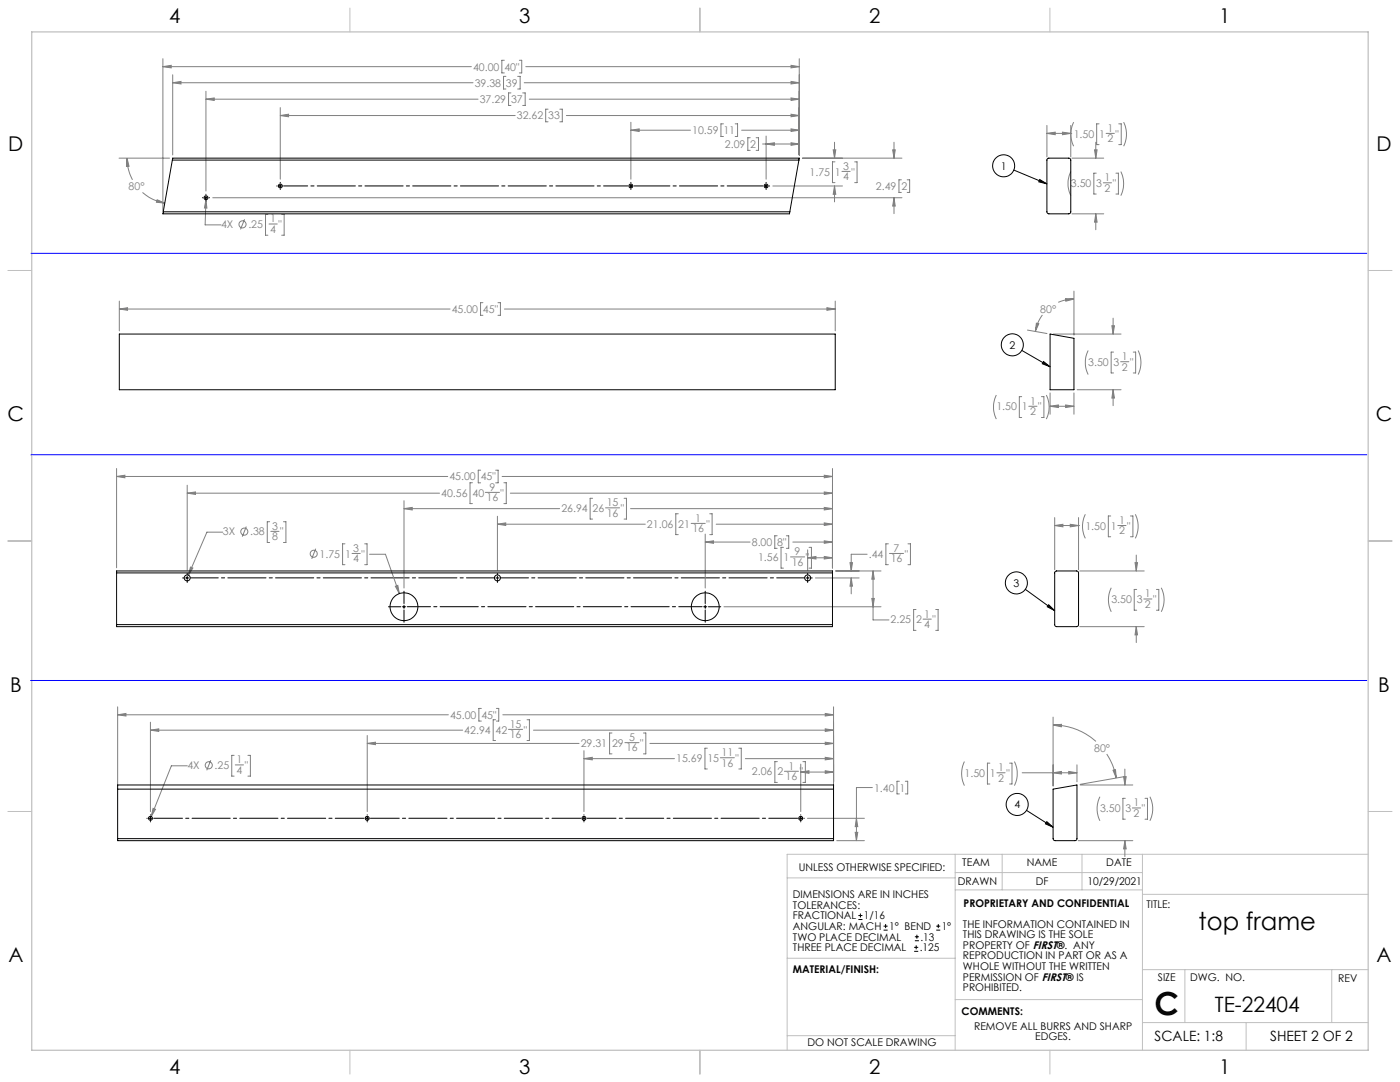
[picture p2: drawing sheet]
<svg xmlns="http://www.w3.org/2000/svg" width="559mm" height="432mm" viewBox="0 0 559 432" stroke-linecap="round" stroke-linejoin="round" font-family="sans-serif">
<g fill="none" stroke="#808080" stroke-width=".4">
<path d="M65 23.4v60.7M65 26.6h123.1M65 26.6l3.3-.5v1zM68.9 29.8v32M68.9 33h119.9M68.9 33l3.3-.5v1zM82.2 36.4v39.8M82.2 39.6h108.6M82.2 39.6l3.3-.5v1zM201.3 24.1h-1v5h1M201.9 30.5h-.9v5h.9M203.9 37.1h-.9v5h.9"/>
<path d="M206.6 30.5h1v5h-1M207.3 24.1h.9v5h-.9M208.6 37.1h1v5h-1M209.2 33h109.8M209.9 26.6h109.1M211.2 39.6h107.8M315.7 39.1l3.3 .5-3.3 .5zM315.7 26.1l3.3 .5-3.3 .5zM315.7 32.5l3.3 .5-3.3 .5zM319 23.4v38.4M111.9 42.9v28.6M111.9 46.1h93.7"/>
<path d="M111.9 46.1l3.3-.5v1zM218.8 43.6h-1v5h1M223.4 43.6h1v5h-1M226.1 46.1h92.9M251.8 48.8v22.7M251.8 52h23.8M251.8 52l3.3-.6v1.1zM288.7 49.4h-.9v5.1h.9M293.4 49.4h1v5.1h-1M296 52h23M299.4 55h-.9v5h.9M301.8 55h1v5h-1"/>
<path d="M304.4 57.5h14.6M305.8 57.5l3.3-.5v1zM305.8 54.3v17.2M315.7 57l3.3 .5-3.3 .5zM315.7 51.4l3.3 .6-3.3 .5zM315.7 45.6l3.3 .5-3.3 .5zM332.6 59.8h1l-.5 3.3zM333.1 56.8v6.3M356.3 59.8h1l-.5 3.3zM356.8 56.8v6.3M417.9 53.2h9.5M417.9 50.1v12.5"/>
<path d="M417.9 53.2l3.3-.5v1.1zM424.1 52.7l3.3 .5-3.3 .6zM427.4 53.2h.1M427.4 50.1v12.5M428.6 48.8a10.7 10.7 0 0 0 0 9.5M436.9 59.8h1l-.5 3.3zM437.4 56.8v6.3M438.7 49.4h-1v8.3h1M441.5 53.2h3.3M446.5 49.4h1v8.3h-1M448.5 48.8a10.7 10.7 0 0 1 0 9.5M47.5 63.1h20.2"/>
<path d="M50.7 63.1l.8 3.3h-1zM50.7 63.1l.6 4.5 1.6 4.2M56.9 76.8a18.2 18.2 0 0 0 8.9 4.3M62.7 79.7l3.1 1.4-3.4-.4zM82.2 79.7l-.3 10h6.3M82.2 79.7l.4 3.3h-1zM84.9 78.9h275.1M308.5 74.2h27.8M320.3 63.1h39.7M333.1 74.2v6.4M333.1 74.2l.5 3.3h-1zM333.3 64.6h-1v8.3h1"/>
<path d="M336.1 68.4h3.2M341.1 64.6h1v8.3h-1M356.8 78.9v6.4M356.8 78.9l.5 3.3h-1zM359.8 71.8h-1v5h1M362.1 71.8h1v5h-1M427.4 68.5a10.7 10.7 0 0 0 0 9.6M427.8 63.1h12.7M437.6 69.1h-1v8.3h1M440.4 73h3.3M445.4 69.1h1v8.3h-1M447.4 68.5a10.7 10.7 0 0 1 0 9.6"/>
<path d="M97.6 87.5l-1.6 4M106.9 85.6h-.9v8.3h.9M107.4 89.4h3.3M112.4 85.6h1v8.3h-1M427.8 85.3h12.7M437.4 85.3l.5 3.4h-1zM437.4 85.3v6.4M425.3 119.2l3.4 .1-3.3 .9zM428.7 119.3l-3.5 .4-2.8 1M428.7 116.2v17.5M47.6 120.2v11.8M47.6 123.3h132"/>
<path d="M47.6 123.3l3.3-.5v1zM192.8 120.8h-1v5h1M198.8 120.8h.9v5h-.9M201.3 123.3h132.1M330.1 122.8l3.3 .5-3.3 .5zM333.4 120.2v11.8M410.1 131.7l7.8 1.4M413.7 129l.9 .2-1.4 3.1zM416.1 125.7l-1.8 3.1-1.1 3.5M420.4 133.3h27.1M434.3 139.9a10.7 10.7 0 0 0 0 9.6M443.8 130h1l-.5 3.3z"/>
<path d="M444.3 127v6.3M454.3 139.9a10.7 10.7 0 0 1 0 9.6M397.7 157.7a10.7 10.7 0 0 0 0 9.6M407.8 158.3h-.9v8.3h.9M415.7 158.3h1v8.3h-1M417.6 157.7a10.7 10.7 0 0 1 0 9.6M419.1 156.8v8.5M428.7 156.8v8.5M429.9 155.5h17.6M444.3 155.5v6.4M444.3 155.5l.5 3.4h-1zM444.5 140.5h-1v8.3h1"/>
<path d="M447.3 144.4h3.3M452.3 140.5h1v8.3h-1M410.6 162.1h3.3M419.1 162.1h.1M419.1 162.1h9.6M419.1 162.1l3.4-.5v1zM425.3 161.6l3.4 .5-3.4 .5zM46.5 187v39.6M46.5 190.1h132.2M46.5 190.1l3.3-.4v1zM74.7 193.6v33.9M74.7 196.8h100.7"/>
<path d="M74.7 196.8l3.3-.5v1zM161.3 199.8v34.9M188.6 192.7h-1v8.3h1M191.8 187.6h-.9v5.1h.9M193.7 196.5h5.7M197.8 187.6h1v5.1h-1M200.4 190.1h131.9M201.1 192.7h1v8.3h-1M203.7 196.8h128.6M236.5 198.9h-1v8.3h1M249.1 198.9h.9v8.3h-.9M329 196.3l3.3 .5-3.3 .5z"/>
<path d="M329 189.7l3.3 .4-3.3 .6zM332.3 187v39.6M88.9 212.4h-6.3l-7.4 17.2M98.3 210.1l-1.6 4.1M107.6 208.2h-.9v8.3h.9M108.1 212.1h3.3M113.1 208.2h1v8.3h-1M126 219l-1.6 4M137.7 217h-1v8.4h1M145.6 217h.9v8.4h-.9M161.3 203h62.1M161.3 203l3.2-.5v1z"/>
<path d="M198.5 206v21.5M198.5 209.2h59.1M198.5 209.2l3.4-.5v1zM241.7 202.7h5.6M251.7 203h80.6M270.7 205h-1v8.4h1M275.9 208.9h5.6M281.5 213.1v21.6M281.5 216.3h17.9M281.5 216.3l3.3-.5v1zM283.3 205h.9v8.4h-.9M285.9 209.2h46.4"/>
<path d="M310.2 213.8h-1v5h1M312.7 218.4h-1v8.3h1M313.9 213.8h.9v5h-.9M316.4 216.3h15.9M322.4 219.4v8.1M322.9 218.4h1v8.3h-1M329 215.8l3.3 .5-3.3 .5zM329 208.7l3.3 .5-3.3 .5zM329 202.5l3.3 .5-3.3 .5zM354.6 217h-1v8.4h1M362.4 217h1v8.4h-1M421 209.7h9.5"/>
<path d="M421 206.6v20.8M421 209.7l3.3-.5v1.1zM427.2 209.2l3.3 .5-3.3 .6zM430.5 209.7h.1M430.5 206.6v20.8M433.2 205.2a10.7 10.7 0 0 0 0 9.6M443.3 205.9h-.9v8.3h.9M446.2 209.7h3.2M451.2 205.9h1v8.3h-1M453.1 205.2a10.7 10.7 0 0 1 0 9.6M76 226.3l1 .4-1.8 2.9zM140.5 220.9h3.3"/>
<path d="M147.5 221.2h6.3l5.6 15.7M157.8 234l1-.4 .6 3.3zM315.5 222.3h5.7M322.4 222.6h.1M322.4 222.6h9.9M322.4 222.6l3.3-.5v1zM325.5 230.6h17.4M329 222.1l3.3 .5-3.3 .5zM333.6 227.9h18M339.3 224.5h1l-.5 3.4zM339.8 230.6l.5 3.3h-1zM339.8 230.6v6.4"/>
<path d="M346.1 221.2h-6.3v6.7M348 238.8h1l-.5 3.3zM348.5 227.9v19.5h6.3M348.5 227.9l.5 3.2h-1zM355 220.9h5.6M431 227.9h25.7M443.5 234.6a10.7 10.7 0 0 0 0 9.6M453 224.5h1l-.5 3.4zM453.5 221.5v6.4M453.7 235.2h-1v8.3h1M456.5 239h3.3M461.6 235.2h.9v8.3h-.9"/>
<path d="M463.5 234.6a10.7 10.7 0 0 1 0 9.6M289 242.1h62.6M365.6 243.2h-.9v8.4h.9M368.4 247.1h3.3M373.5 243.2h.9v8.4h-.9M431 250.1h25.7M453.5 250.1v6.3M453.5 250.1l.5 3.3h-1zM47 282.1v31.6M47 285.3h132M47 285.3l3.3-.6v1.1zM60 288.2v35.7"/>
<path d="M60 291.4h124.7M60 291.4l3.4-.5v1zM146.6 293.5v30.4M146.6 296.7h84.5M146.6 296.7l3.3-.5v1zM192.1 282.7h-1v5.1h1M197.8 287.2h-1v8.3h1M198.1 282.7h1v5.1h-1M200.7 285.3h132M203 291.1h5.6M210.4 287.2h.9v8.3h-.9M212.9 291.4h119.8"/>
<path d="M233.1 299.6v24.3M244.3 292.5h-1v8.3h1M249.4 296.4h5.7M256.8 292.5h1v8.3h-1M259.4 296.7h73.3M282.3 298.6h-.9v8.3h.9M294.9 298.6h1v8.3h-1M329.4 296.2l3.3 .5-3.3 .5zM329.4 290.9l3.3 .5-3.3 .5zM329.4 284.7l3.3 .6-3.3 .5zM332.7 282.1v31.6M420.3 286.2v27.5"/>
<path d="M420.3 289.3l3.4-.2-.1 1zM420.3 289.3a25.7 25.7 0 0 1 17.1 6.6M74.8 305.6h-6.4l-8 20.2M84.1 303.4l-1.6 4M93.5 301.4h-1v8.3h1M93.9 305.3h3.3M99 301.4h.9v8.3h-.9M233.1 302.8h36.1M233.1 302.8l3.3-.6v1zM287.5 302.4h5.6M297.5 302.8h35.2M310.3 304h-1v8.2h1"/>
<path d="M313.1 307.8h5.6M319.6 308.1h.1M319.6 308.1l3.3-.5v1zM319.6 304.9v19M319.6 308.1h13.1M320.5 304h1v8.2h-1M329.4 307.6l3.3 .5-3.3 .5zM329.4 302.2l3.3 .6-3.3 .4zM348.2 314.3h-6.4v21.2M359 311.8h-1v5h1M361.4 311.8h.9v5h-.9M385 303.9a10.7 10.7 0 0 0 0 9.6"/>
<path d="M395.1 304.6h-1v8.3h1M397.9 308.4h3.3M403 304.6h.9v8.3h-.9M404.9 303.9a10.7 10.7 0 0 1 0 9.6M408 308.4h21.9M420.3 308.4l3.4-.5v1zM426.6 307.9l3.3 .5-3.3 .5zM429.9 305.2v6.8M431.1 313.3h21.1M439 318a10.7 10.7 0 0 0 0 9.6M441.7 300.9l2.4 4.6 1.5 5M444.3 307.4l.9-.2 .4 3.3z"/>
<path d="M448.5 310h1l-.5 3.3zM448.7 310l-17.6 3M449 306.9v6.4M449.2 318.6h-1v8.3h1M457 318.6h1v8.3h-1M459 318a10.7 10.7 0 0 1 0 9.6M61.1 322.6l1 .4-1.7 2.8zM322.3 326.6h22.7M334 335.5h11M341.3 332.2h1.1l-.6 3.3zM341.8 326.6l.6 3.3h-1.1zM430.4 335.5h21.8"/>
<path d="M449 335.5l.5 3.3h-1zM449 335.5v6.3M452 322.4h3.3"/>
<circle cx="96.8" cy="89.5" r="1.41"/>
<circle cx="97.5" cy="212.2" r="1.41"/>
<circle cx="125.2" cy="221" r="1.41"/>
<circle cx="83.3" cy="305.4" r="1.41"/>
</g>
<g fill="none" stroke="#000" stroke-width=".4">
<path d="M80.8 78.9h.1M81.6 78.9h1.2M82.2 77.5v.1M82.2 78.3v1.3M83.5 78.9h.1M110.5 74.2h.1M111.2 74.2h1.3M111.9 72.8v.2M111.9 73.6v1.3M111.9 75.5v.1M251.2 74.2h1.2M251.8 72.8v.2"/>
<path d="M251.8 73.6v1.3M251.8 75.5v.1M305.2 74.2h1.2M305.8 72.8v.2M305.8 73.6v1.3M305.8 75.5v.1M307.1 74.2h.1M404.7 67.9l13.2 5.5M415 71.6l2.9 1.8-3.3-.8zM82.2 80.2v.2M407.8 139.8l11.3 6.6M416.5 144.3l2.6 2.1-3.1-1.2z"/>
<path d="M72.9 230.6h.5M74.1 230.6h1.3M74.7 228.8v.6M74.7 230v1.3M74.7 231.9v.5M161.3 235.9v5M197.9 230.6h1.3M198.5 228.8v.6M198.5 230v1.3M198.5 231.9v.5M281.5 235.9v5M321.7 230.6h1.3"/>
<path d="M322.4 228.8v.6M322.4 230v1.3M322.4 231.9v.5M323.6 230.6h.6M409.3 235.2l11.7 8.5M155 242.1h5M160.6 242.1h1.3M161.3 241.5v1.3M161.3 243.4v4.9M280.8 242.1h1.3M281.5 241.5v1.3M281.5 243.4v4.9"/>
<path d="M282.8 242.1h4.9M418.6 241.3l2.4 2.4-3-1.6zM58.6 326.6h.2M59.4 326.6h1.3M60 325.2v.1M60 325.9v1.3M60 327.8v.2M145.9 326.6h1.3M146.6 325.2v.1M146.6 325.9v1.3M146.6 327.8v.2M232.4 326.6h1.3"/>
<path d="M233.1 325.2v.1M233.1 325.9v1.3M233.1 327.8v.2M319 326.6h1.3M319.6 325.2v.1M319.6 325.9v1.3M319.6 327.8v.2M320.9 326.6h.1M409.7 323.4l10.6 6.7M417.8 327.9l2.5 2.2-3-1.3zM342.6 367h1.6M342.6 365.4h1.6"/>
<path d="M343.4 364.6v1.5M352.7 371.2h1.6M352.7 369.6h1.6M353.5 368.8v1.6M364.9 379.7h1.6M364.9 378.1h1.6M365.2 375.4h1.6M365.2 373.8h1.6M365.7 377.3v1.5M366 373v1.6M373.7 371.2h1.6M373.7 369.6h1.6"/>
<path d="M374.5 368.8v1.6"/>
<circle cx="400.6" cy="66.2" r="4.4"/>
<circle cx="404" cy="137.6" r="4.4"/>
<circle cx="405.7" cy="232.6" r="4.4"/>
<circle cx="406" cy="321.1" r="4.4"/>
</g>
<path d="M113.2 74.2h137.4" fill="none" stroke="#000" stroke-width=".4" stroke-dasharray="15.2 1.3 1.3 1.3" stroke-dashoffset="5.6"/>
<path d="M253.1 74.2h51.4" fill="none" stroke="#000" stroke-width=".4" stroke-dasharray="15.2 1.3 1.3 1.3" stroke-dashoffset="1"/>
<path d="M280.2 242.1h-117.7" fill="none" stroke="#000" stroke-width=".4" stroke-dasharray="15.2 1.3 1.3 1.3" stroke-dashoffset="5.9"/>
<path d="M197.3 230.6h-121.3M321.1 230.6h-121.3" fill="none" stroke="#000" stroke-width=".4" stroke-dasharray="15.2 1.3 1.3 1.3" stroke-dashoffset="4.1"/>
<path d="M61.3 326.6h84M147.9 326.6h83.9M234.4 326.6h84" fill="none" stroke="#000" stroke-width=".4" stroke-dasharray="15.2 1.3 1.3 1.3" stroke-dashoffset="3.7"/>
<g fill="none" stroke="#c0c0c0" stroke-width=".4">
<path d="M139.7 3.2v9.5M279.4 3.2v9.5M419.1 3.2v9.5M3.1 107.9h9.6M546.1 107.9h9.5M3.1 215.9h9.6M546.1 215.9h9.5M3.1 323.8h9.6M546.1 323.8h9.5M314.2 350.3h67M381.2 340.9v78.2M381.2 355.1h74.8"/>
<path d="M381.2 348.2h74.8M400 340.9v14.2M431.9 340.9v14.2M456 340.9v78.2M456 356.9h90.1M546.1 340.9h-231.9v78.2M314.2 382.4h67.2M381.2 398.9h74.8M456 387h90.1M472.9 387v21.1M531.6 387v21.1M139.7 419.1v9.6"/>
<path d="M279.4 419.1v9.6M314.2 413.3h67M419.1 419.1v9.6M456 408.1h90.1M497.4 408.1v11"/>
</g>
<path d="M12.7 12.7h533.4v406.4h-533.4z" fill="none" stroke="#c0c0c0" stroke-width=".5"/>
<path d="M12.3 101.1h533.3M12.3 181.5h533.3M12.3 271.6h533.3" fill="none" stroke="#00f" stroke-width=".4"/>
<path d="M415 71.6l2.9 1.8-3.3-.8zM416.5 144.3l2.6 2.1-3.1-1.2zM418.6 241.3l2.4 2.4-3-1.6zM417.8 327.9l2.5 2.2-3-1.3z" fill="#000"/>
<path d="M315.7 57l3.3 .5-3.3 .5zM305.8 57.5l3.3-.5v1zM315.7 51.4l3.3 .6-3.3 .5zM251.8 52l3.3-.6v1.1zM315.7 45.6l3.3 .5-3.3 .5zM111.9 46.1l3.3-.5v1zM315.7 39.1l3.3 .5-3.3 .5zM82.2 39.6l3.3-.5v1zM315.7 26.1l3.3 .5-3.3 .5zM65 26.6l3.3-.5v1zM50.7 63.1l.8 3.3h-1zM62.7 79.7l3.1 1.4-3.4-.4zM332.6 59.8h1l-.5 3.3zM333.1 74.2l.5 3.3h-1zM356.8 78.9l.5 3.3h-1zM356.3 59.8h1l-.5 3.3zM68.9 33l3.3-.5v1zM315.7 32.5l3.3 .5-3.3 .5zM82.2 79.7l-.6 3.3h1zM47.6 123.3l3.3-.5v1zM330.1 122.8l3.3 .5-3.3 .5zM329 222.1l3.3 .5-3.3 .5zM322.4 222.6l3.3-.5v1zM329 215.8l3.3 .5-3.3 .5zM281.5 216.3l3.3-.5v1zM329 208.7l3.3 .5-3.3 .5zM198.5 209.2l3.4-.5v1zM329 202.5l3.3 .5-3.3 .5zM161.3 203l3.2-.5v1zM329 196.3l3.3 .5-3.3 .5zM74.7 196.8l3.3-.5v1zM46.5 190.1l3.3-.4v1zM329 189.7l3.3 .4-3.3 .6zM339.3 224.5h1l-.5 3.4zM339.8 230.6l.5 3.3h-1zM348.5 227.9l.5 3.2h-1zM348 238.8h1l-.5 3.3zM157.8 234l1.6 2.9-.6-3.3zM76 226.3l-.8 3.3 1.8-2.9zM329.4 307.6l3.3 .5-3.3 .5zM319.6 308.1l3.3-.5v1zM329.4 302.2l3.3 .6-3.3 .4zM233.1 302.8l3.3-.6v1zM329.4 296.2l3.3 .5-3.3 .5zM146.6 296.7l3.3-.5v1zM329.4 290.9l3.3 .5-3.3 .5zM60 291.4l3.4-.5v1zM329.4 284.7l3.3 .6-3.3 .5zM47 285.3l3.3-.6v1.1zM341.3 332.2h1.1l-.6 3.3zM341.8 326.6l.6 3.3h-1.1zM61.1 322.6l-.7 3.2 1.7-2.8zM417.9 53.2l3.3-.5v1.1zM424.1 52.7l3.3 .5-3.3 .6zM436.9 59.8h1l-.5 3.3zM437.4 85.3l.5 3.4h-1zM444.3 155.5l.5 3.4h-1zM443.8 130h1l-.5 3.3zM419.1 162.1l3.4-.5v1zM425.3 161.6l3.4 .5-3.4 .5zM425.3 119.2l3.4 .1-3.3 .9zM413.7 129l.9 .2-1.4 3.1zM421 209.7l3.3-.5v1.1zM427.2 209.2l3.3 .5-3.3 .6zM453 224.5h1l-.5 3.4zM453.5 250.1l.5 3.3h-1zM420.3 308.4l3.4-.5v1zM426.6 307.9l3.3 .5-3.3 .5zM449 335.5l.5 3.3h-1zM448.5 310h1l-.5 3.3zM444.3 307.4l.9-.2 .4 3.3zM420.3 289.3l3.4-.2-.1 1z" fill="#808080"/>
<g fill="none" stroke="#000" stroke-width=".4">
<path d="M68.8 63.9l.1-.8h250.1l-.1 .8M68.8 63.9h250.1M68.8 63.9l-3.6 20.6M318.9 63.9l-3.7 20.6M418 63.4l.5-.3h8.3l.6 .6v21l-.5 .6h-8.3l-.7-.6zM65.2 84.5l-.2 .8h250.1l.1-.8M65.2 84.5h250M47.6 133.3h285.8v22.2h-285.8zM419.1 133.3l9.6 1.7v20.5h-9.6zM46.5 228.6v-.7h285.8v.7M46.5 228.6h285.8M46.5 228.6v20.7"/>
<path d="M332.3 228.6v20.7M421.2 228.1l.4-.2h8.3l.5 .5 .1 20.9-.5 .7-8.3 .1-.7-.5v-21.1zM46.5 249.3v.8h285.8v-.8M46.5 249.3h285.8M47 314.9h285.7M420.3 314.9l9.6-1.6v21.5l-.5 .6-8.3 .1-.7-.5zM47 334.7v.8h285.7v-.8M47 334.7v-21.4h285.7v21.4M47 334.7h285.7"/>
<circle cx="82.2" cy="78.9" r=".8"/>
<circle cx="111.9" cy="74.2" r=".79"/>
<circle cx="251.8" cy="74.2" r=".79"/>
<circle cx="305.8" cy="74.2" r=".79"/>
<circle cx="74.7" cy="230.6" r="1.18"/>
<circle cx="198.6" cy="230.6" r="1.18"/>
<circle cx="322.4" cy="230.6" r="1.18"/>
<circle cx="161.2" cy="242.1" r="5.5"/>
<circle cx="281.5" cy="242.1" r="5.6"/>
<circle cx="60.1" cy="326.6" r=".8"/>
<circle cx="146.6" cy="326.6" r=".8"/>
<circle cx="233.1" cy="326.6" r=".8"/>
<circle cx="319.6" cy="326.6" r=".8"/>
</g>
<text font-size="12.7" x="460.9" y="405.2">C</text>
<text font-size="9.9" x="478.4" y="371.2">top frame</text>
<text font-size="8.5" x="484.9" y="404">TE-22404</text>
<g font-size="8.1">
<text x="67.6" y="9.3">4</text>
<text x="207.3" y="9.3">3</text>
<text x="347" y="9.3">2</text>
<text x="486.7" y="9.3">1</text>
<text x="3.3" y="60.1">D</text>
<text x="549.4" y="60.1">D</text>
<text x="3" y="168">C</text>
<text x="549.1" y="168">C</text>
<text x="4" y="276">B</text>
<text x="550.1" y="276">B</text>
<text x="3.3" y="383.9">A</text>
<text x="549.4" y="383.9">A</text>
<text x="67.6" y="428.4">4</text>
<text x="207.3" y="428.4">3</text>
<text x="347" y="428.4">2</text>
<text x="486.7" y="428.4">1</text>
</g>
<g font-size="5.6">
<text x="460.9" y="415.2">SCALE: 1:8</text>
<text x="507" y="415.2">SHEET 2 OF 2</text>
</g>
<g font-size="4.2" fill="#808080">
<text x="188.8" y="28.2">40.00</text>
<text x="201.3" y="28.2">40&quot;</text>
<text x="189.5" y="34.6">39.38</text>
<text x="202" y="34.6">39</text>
<text x="191.5" y="41.2">37.29</text>
<text x="204" y="41.2">37</text>
<text x="206.3" y="47.7">32.62</text>
<text x="218.8" y="47.7">33</text>
<text x="276.3" y="53.5">10.59</text>
<text x="288.8" y="53.5">11</text>
<text x="442" y="52.6">1</text>
<text x="289.3" y="59.1">2.09</text>
<text x="299.5" y="59.1">2</text>
<text x="428.6" y="54.9">1.50</text>
<text x="438.7" y="54.9">1</text>
<text x="442" y="56.8">2</text>
<text x="445.3" y="54.9">&quot;</text>
<text x="323.1" y="70.1">1.75</text>
<text x="333.3" y="70.1">1</text>
<text x="336.6" y="67.8">3</text>
<text x="336.6" y="72">4</text>
<text x="339.8" y="70.1">&quot;</text>
<text x="51.3" y="75.9">80°</text>
<text x="349.6" y="75.9">2.49</text>
<text x="359.8" y="75.9">2</text>
<text x="427.4" y="74.6">3.50</text>
<text x="437.6" y="74.6">3</text>
<text x="440.9" y="72.3">1</text>
<text x="440.9" y="76.5">2</text>
<text x="444.1" y="74.6">&quot;</text>
<text x="107.9" y="88.8">1</text>
<text x="88.3" y="91.1">4X</text>
<text x="99.1" y="91.1">.25</text>
<text x="107.9" y="93">4</text>
<text x="111.1" y="91.1">&quot;</text>
<text x="180.3" y="124.9">45.00</text>
<text x="192.8" y="124.9">45&quot;</text>
<text x="415.2" y="124.8">80°</text>
<text x="447.8" y="143.7">1</text>
<text x="434.4" y="146">3.50</text>
<text x="444.5" y="146">3</text>
<text x="447.8" y="147.9">2</text>
<text x="451.1" y="146">&quot;</text>
<text x="411.1" y="161.5">1</text>
<text x="397.7" y="163.8">1.50</text>
<text x="407.9" y="163.8">1</text>
<text x="411.1" y="165.7">2</text>
<text x="414.4" y="163.8">&quot;</text>
<text x="179.4" y="191.7">45.00</text>
<text x="191.9" y="191.7">45&quot;</text>
<text x="195.4" y="195.8">9</text>
<text x="176.1" y="198.2">40.56</text>
<text x="188.6" y="198.2">40</text>
<text x="194.2" y="200">16</text>
<text x="199.8" y="198.2">&quot;</text>
<text x="242.2" y="202">15</text>
<text x="224.1" y="204.3">26.94</text>
<text x="236.6" y="204.3">26</text>
<text x="242.2" y="206.2">16</text>
<text x="247.8" y="204.3">&quot;</text>
<text x="277.5" y="208.2">1</text>
<text x="446.7" y="209.1">1</text>
<text x="89" y="213.7">3X</text>
<text x="99.9" y="213.7">.38</text>
<text x="108.6" y="211.4">3</text>
<text x="108.6" y="215.6">8</text>
<text x="111.9" y="213.7">&quot;</text>
<text x="258.2" y="210.5">21.06</text>
<text x="270.7" y="210.5">21</text>
<text x="276.4" y="212.4">16</text>
<text x="282" y="210.5">&quot;</text>
<text x="433.2" y="211.4">1.50</text>
<text x="443.4" y="211.4">1</text>
<text x="446.7" y="213.3">2</text>
<text x="449.9" y="211.4">&quot;</text>
<text x="141" y="220.2">3</text>
<text x="300.1" y="217.9">8.00</text>
<text x="310.2" y="217.9">8&quot;</text>
<text x="317.2" y="221.6">9</text>
<text x="356.7" y="220.2">7</text>
<text x="127.6" y="222.5">1.75</text>
<text x="137.7" y="222.5">1</text>
<text x="141" y="224.4">4</text>
<text x="144.3" y="222.5">&quot;</text>
<text x="302.6" y="223.9">1.56</text>
<text x="312.7" y="223.9">1</text>
<text x="316" y="225.8">16</text>
<text x="321.6" y="223.9">&quot;</text>
<text x="346.8" y="222.5">.44</text>
<text x="355.5" y="224.4">16</text>
<text x="361.1" y="222.5">&quot;</text>
<text x="457" y="238.4">1</text>
<text x="443.6" y="240.7">3.50</text>
<text x="453.7" y="240.7">3</text>
<text x="457" y="242.6">2</text>
<text x="460.3" y="240.7">&quot;</text>
<text x="355.5" y="248.7">2.25</text>
<text x="365.6" y="248.7">2</text>
<text x="368.9" y="246.4">1</text>
<text x="368.9" y="250.6">4</text>
<text x="372.2" y="248.7">&quot;</text>
<text x="179.6" y="286.8">45.00</text>
<text x="192.1" y="286.8">45&quot;</text>
<text x="185.3" y="292.7">42.94</text>
<text x="197.8" y="292.7">42</text>
<text x="203.4" y="290.4">15</text>
<text x="209.1" y="292.7">&quot;</text>
<text x="203.4" y="294.6">16</text>
<text x="231.8" y="298">29.31</text>
<text x="244.3" y="298">29</text>
<text x="249.9" y="299.9">16</text>
<text x="251.1" y="295.7">5</text>
<text x="255.5" y="298">&quot;</text>
<text x="436.7" y="300">80°</text>
<text x="94.4" y="304.6">1</text>
<text x="269.9" y="304.1">15.69</text>
<text x="282.4" y="304.1">15</text>
<text x="288" y="301.8">11</text>
<text x="288" y="306">16</text>
<text x="293.6" y="304.1">&quot;</text>
<text x="74.8" y="306.9">4X</text>
<text x="85.7" y="306.9">.25</text>
<text x="94.4" y="308.8">4</text>
<text x="97.7" y="306.9">&quot;</text>
<text x="300.1" y="309.4">2.06</text>
<text x="310.3" y="309.4">2</text>
<text x="313.6" y="311.3">16</text>
<text x="314.7" y="307.1">1</text>
<text x="319.2" y="309.4">&quot;</text>
<text x="385" y="310.1">1.50</text>
<text x="395.1" y="310.1">1</text>
<text x="398.4" y="307.7">1</text>
<text x="398.4" y="311.9">2</text>
<text x="401.7" y="310.1">&quot;</text>
<text x="348.9" y="315.9">1.40</text>
<text x="359" y="315.9">1</text>
<text x="452.5" y="321.8">1</text>
<text x="439.1" y="324.1">3.50</text>
<text x="449.2" y="324.1">3</text>
<text x="452.5" y="326">2</text>
<text x="455.8" y="324.1">&quot;</text>
</g>
<g font-size="4.2">
<text x="399.5" y="67.7">1</text>
<text x="402.9" y="139.1">2</text>
<text x="404.5" y="234.1">3</text>
<text x="404.9" y="322.5">4</text>
<text x="318.8" y="347.7">UNLESS OTHERWISE SPECIFIED:</text>
<text x="384.1" y="345.5">TEAM</text>
<text x="409.9" y="345.7">NAME</text>
<text x="441.6" y="345.7">DATE</text>
<text x="382.3" y="353.3">DRAWN</text>
<text x="413.5" y="353.3">DF</text>
<text x="434" y="353.3">10/29/2021</text>
<text x="316.5" y="358.5">DIMENSIONS ARE IN INCHES</text>
<text x="316.5" y="362.7">TOLERANCES:</text>
<text x="384.6" y="361.9">PROPRIETARY AND CONFIDENTIAL</text>
<text x="457.6" y="362.3">TITLE:</text>
<text x="316.5" y="371.2">ANGULAR: MACH</text>
<text x="316.5" y="366.9">FRACTIONAL</text>
<text x="344.8" y="366.9">1/16</text>
<text x="354.9" y="371.2">1° BEND</text>
<text x="375.9" y="371.2">1°</text>
<text x="384.4" y="370.2">THE INFORMATION CONTAINED IN</text>
<text x="316.5" y="375.4">TWO PLACE DECIMAL</text>
<text x="367.4" y="375.4">.13</text>
<text x="384.4" y="374.4">THIS DRAWING IS THE SOLE</text>
<text x="316.5" y="379.6">THREE PLACE DECIMAL</text>
<text x="367.1" y="379.6">.125</text>
<text x="384.4" y="378.6">PROPERTY OF FIRST®. ANY</text>
<text x="384.4" y="382.9">REPRODUCTION IN PART OR AS A</text>
<text x="316.5" y="388.4">MATERIAL/FINISH:</text>
<text x="384.4" y="387.1">WHOLE WITHOUT THE WRITTEN</text>
<text x="384.4" y="391.3">PERMISSION OF FIRST® IS</text>
<text x="384.4" y="395.6">PROHIBITED.</text>
<text x="462.2" y="391.3">SIZE</text>
<text x="475.1" y="391.3">DWG. NO.</text>
<text x="534.1" y="391.8">REV</text>
<text x="383.8" y="405.1">COMMENTS:</text>
<text x="388.8" y="410.9">REMOVE ALL BURRS AND SHARP</text>
<text x="322.3" y="417.6">DO NOT SCALE DRAWING</text>
<text x="413.2" y="415.2">EDGES.</text>
</g>
</svg>
